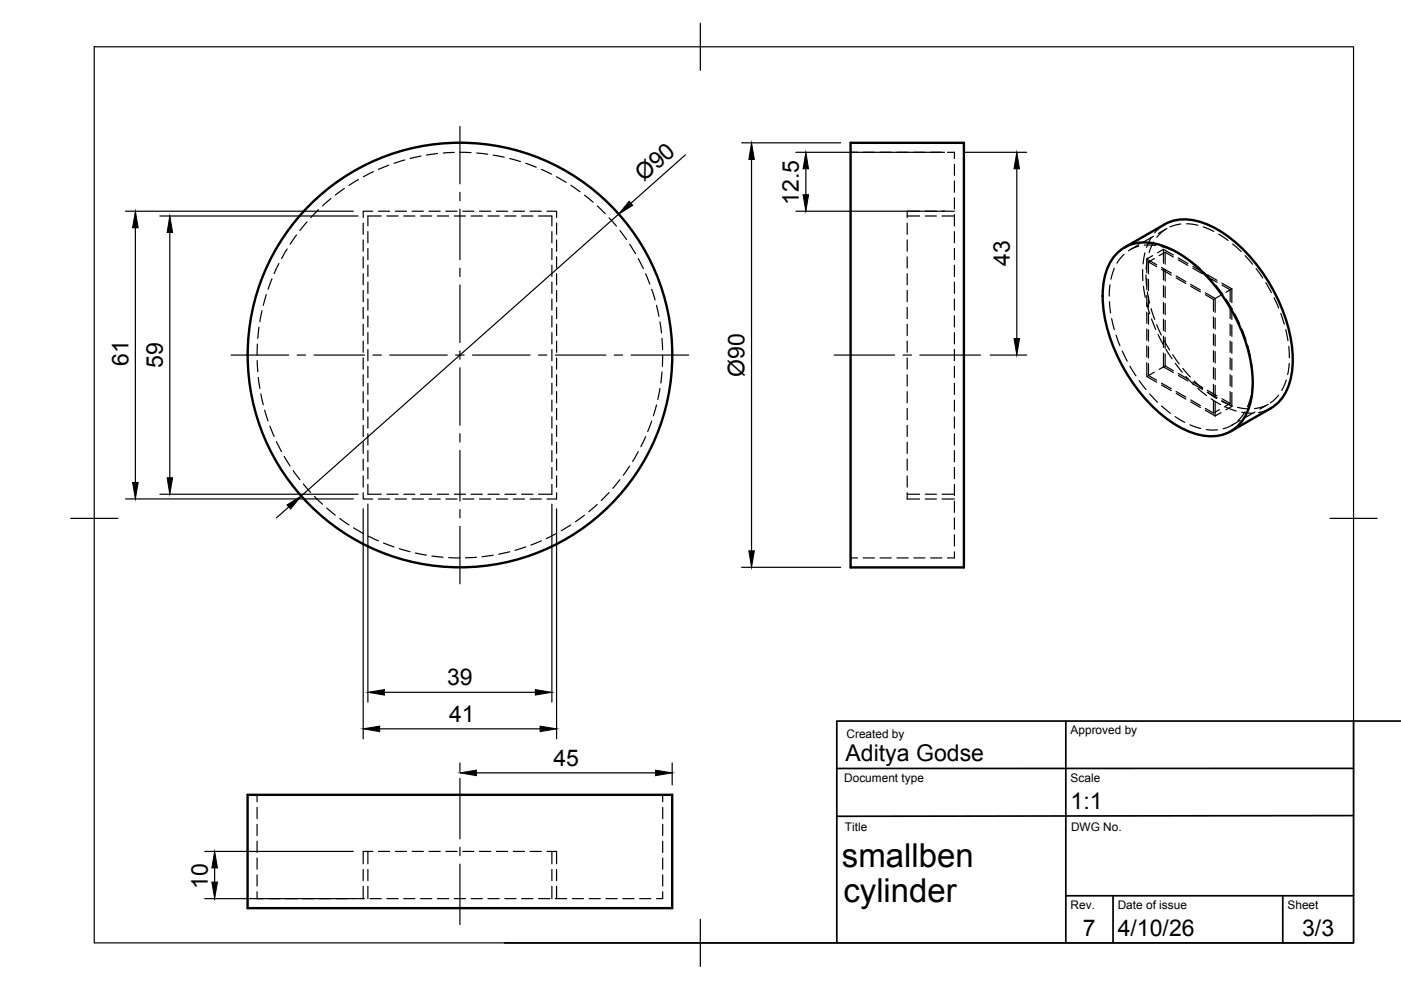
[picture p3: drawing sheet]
<svg xmlns="http://www.w3.org/2000/svg" width="297mm" height="210mm" viewBox="0 0 297 210" stroke-linecap="round" stroke-linejoin="round" font-family="sans-serif">
<!-- layer: Hidden -->
<g fill="none" stroke="#000" stroke-width=".25">
<path d="M73 40l-1.9 1.4M76 38.1l-2 1.2M79.2 36.4l-2.2 1.1M82.4 35l-2.2 .9M85.8 33.9l-2.3 .7M89.3 33.1l-2.3 .5M92.8 32.5l-2.4 .4M96.3 32.3l-2.3 .1M97.5 32.3l2.4 .1M101.1 32.4l2.3 .3M104.6 32.9l2.3 .4M108.1 33.6l2.2 .7"/>
<path d="M111.5 34.6l2.2 .8M114.8 35.9l2.1 1M118 37.5l2 1.2M121 39.3l2 1.4M180.3 32.3h1.5M183 32.3h2.4M186.6 32.3h2.4M190.2 32.3h2.4M193.7 32.3h2.4M197.3 32.3h2.4M200.9 32.3h1.5v1.3M202.4 38.4v2.4"/>
<path d="M202.4 34.8v2.4M57.7 59.1l-.9 2.2M59.1 55.9l-1 2.1M60.9 52.8l-1.2 2M62.9 49.8l-1.4 2M65.1 47l-1.5 1.9M67.5 44.5l-1.6 1.7M70.2 42.1l-1.8 1.6M77 47.3v2.4M77 50.9v2.4M77 54.5v2.3M77 58v2.4"/>
<path d="M78 49.1v2.4M78 52.7v2.3M78 56.2v2.4M78 59.8v2.4M79 44.8h-2v1.3M80.2 44.8h2.4M80.8 45.8h-2.8v2.1M82 45.8h2.4M83.8 44.8h2.4M85.6 45.8h2.4M87.4 44.8h2.4M89.2 45.8h2.3"/>
<path d="M91 44.8h2.3M92.7 45.8h2.4M94.5 44.8h2.4M96.3 45.8h2.4M98.1 44.8h2.4M99.9 45.8h2.4M101.7 44.8h2.4M103.5 45.8h2.3M105.2 44.8h2.4M107 45.8h2.4M108.8 44.8h2.4M110.6 45.8h2.4"/>
<path d="M112.4 44.8h2.4M114.2 45.8h2.8v2.1M116 44.8h2v1.3M117 49.1v2.4M117 52.7v2.3M117 56.2v2.4M117 59.8v2.4M118 47.3v2.4M118 50.9v2.4M118 54.5v2.3M118 58v2.4M123.9 41.4l1.9 1.5"/>
<path d="M126.6 43.7l1.7 1.6M129.1 46.2l1.6 1.8M131.4 48.9l1.4 1.9M133.5 51.8l1.2 2M135.3 54.8l1.1 2.2M136.9 58l.9 2.2M192.3 45.8h2.7M192.3 47.3v2.4M192.3 50.9v2.4M192.3 54.5v2.3M192.3 58v2.4M195 44.8h-2.7v1.3"/>
<path d="M196.2 45.8h2.3M196.2 44.8h2.3M199.7 45.8h2.7M199.7 44.8h2.7M202.4 59.8v2.4M202.4 56.2v2.4M202.4 52.7v2.3M202.4 49.1v2.4M202.4 45.5v2.4M202.4 41.9v2.4M236.3 56.9l-.8 2.3M238.3 53.9l-1.5 1.9"/>
<path d="M241.4 52.2l-2.2 1M241.5 51.9l-1.9 1M242.3 57.1v2.4M242.6 52h2.4M242.8 53.6l-.4 2.4M243 58.3l.1 2.4M243.1 54.9l2.1 1.2M243.1 54.9v2.9M243.1 59v2.4M243.3 54.7l-.3 2.4M243.5 55.5l1.7 1M243.5 55.5v2.6"/>
<path d="M243.5 59.2v2.4M244.1 50.3l-1 2.2M244.4 54.2l-1.3 .7M244.6 50.1l-2.1 1.2M244.6 51.3l-1 2.2M244.8 54.8l-1.3 .7M246.2 52.3l2.3 .7M246.3 57.1l2 1.2M246.3 56.7l2 1.2M246.7 52.9l2.1 1.2M246.7 52.9l-1.3 .7M246.7 52.9v2.9"/>
<path d="M246.7 57v2.4M246.9 47.6l-1.3 .9-.8 .9M247 48.7l-1.7 1.6M247 53.5l-1.2 .7M247 53.5l1.8 1M247 53.5v2.5M247 57.2v2.4M247.4 48.4l-1.8 1.1M249.4 58.9l2 1.2M249.4 58.5l2 1.2M249.6 53.6l2.1 1.2M249.8 55.1l2.1 1.2"/>
<path d="M249.8 54.7l2.1 1.2M250.4 47.5l-2.3 .6M251.6 47.4l2.4 .4M252.6 55.5l1.9 1.5M252.9 56.9l2.1 1.2M252.9 56.5l2.1 1.2M255.1 48.1l2.2 1M255.4 57.8l1.6 1.8M256 58.7l2 1.2M256 58.2l2 1.3M258.4 49.6l2 1.4M261.3 51.7l1.8 1.6"/>
<path d="M264 54.2l1.6 1.8M266.3 57l1.4 1.9M268.4 59.9l1.2 2.1M54.5 76.4l.2 2.4M54.6 72.9l-.1 2.4M54.9 69.4l-.2 2.3M55.5 65.9l-.4 2.3M56.5 62.5l-.7 2.2M77 61.6v2.4M77 65.2v2.4M77 68.7v2.4M77 72.3v2.4"/>
<path d="M77 75.9v2.4M77 79.5v2.3M78 63.4v2.4M78 67v2.3M78 70.5v2.4M78 74.1v2.4M78 77.7v2.4M117 63.4v2.4M117 67v2.3M117 70.5v2.4M117 74.1v2.4M117 77.7v2.4"/>
<path d="M118 61.6v2.4M118 65.2v2.4M118 68.7v2.4M118 72.3v2.4M118 75.9v2.4M118 79.5v2.3M138.2 61.3l.7 2.3M139.2 64.7l.5 2.4M139.9 68.2l.4 2.4M140.4 71.7l.1 2.4M140.4 78.9l-.3 2.3M140.5 75.3l-.1 2.4"/>
<path d="M192.3 61.6v2.4M192.3 65.2v2.4M192.3 68.7v2.4M192.3 72.3v2.4M192.3 75.9v2.4M192.3 79.5v2.3M202.4 77.7v2.4M202.4 74.1v2.4M202.4 70.5v2.4M202.4 67v2.3M202.4 63.4v2.4M235.2 64l.3 2.4"/>
<path d="M235.4 60.4l-.2 2.4M235.7 67.6l.6 2.3M236.6 71l.8 2.3M237.9 74.4l1.1 2.2M239.6 77.6l1.2 2.1M242.4 60.7l.4 2.3M243.1 64.2l.7 2.3M243.1 62.6v2.4M243.1 66.2v2.4M243.1 69.8v2.3M243.1 73.3v2.4M243.1 76.9v2.9"/>
<path d="M243.3 61.9l.4 2.4M243.5 79.6l-.4 .2 2.1 1.2M243.5 62.8v2.4M243.5 66.4v2.4M243.5 69.9v2.4M243.5 73.5v2.4M243.5 77.1v2.5M243.5 79.6l1.7 1M244.1 65.4l.7 2.3M244.1 67.6l.9 2.2M244.8 78.9l-1.3 .7M245.2 68.8l1 2.2"/>
<path d="M245.5 70.9l1.1 2.1M246.7 60.6v2.3M246.7 64.1v2.4M246.7 67.7v2.4M246.7 71.3v2.4M246.7 74.9v2.9l2.1 1.2M246.8 72.1l1.2 2.1M247 77.6l-1.2 .7M247 60.8v2.4M247 64.3v2.4M247 67.9v2.4M247 71.5v2.4"/>
<path d="M247 75.1v2.5M247 77.6l1.8 1M247.2 74.1l1.3 2M248.6 75.2l1.4 2M249.2 77l1.5 1.9M249.8 79.2l2.1 1.2M249.8 79.6l2.1 1.2M250.8 78.1l1.6 1.8M251.4 79.8l1.7 1.7M252.5 60.7l2 1.2M252.5 60.3l2 1.2M255.5 62.5l1.8 1"/>
<path d="M255.5 62.1l2.1 1.2M257.3 63.5v2.5M257.3 67.2v2.4M257.3 70.8v2.4M257.3 74.4v2.3M257.3 77.9v2.4M257.6 63.3l-.3 .2M257.6 63.3v2.9M257.6 67.4v2.4M257.6 71v2.4M257.6 74.5v2.4M257.6 78.1v2.4"/>
<path d="M257.8 60.5l1.5 1.9M258.9 62.6l-1.3 .7M259.1 60.4l1.7 1v2.6M259.1 60l2.1 1.2M259.9 63.4l1.3 2.1M260.8 65.2v2.3M260.8 68.7v2.4M260.8 72.3v2.4M260.8 75.9v2.4M260.8 79.5v2.3M261.2 61.2v3M261.2 65.4v2.3"/>
<path d="M261.2 68.9v2.4M261.2 72.5v2.4M261.2 76.1v2.4M261.2 79.7v2.3M261.2 61.2l-1.3 .8M261.8 66.5l1 2.2M263.3 69.8l.9 2.3M264.5 73.2l.6 2.4M265.3 76.7l.3 2.4M270.1 63.1l1 2.2M271.5 66.4l.8 2.3M272.6 69.9l.5 2.3"/>
<path d="M273.2 73.4l.2 2.5M273.3 77l-.3 2.4M54.8 80l.3 2.4M55.3 83.5l.5 2.3M56.1 87l.7 2.2M57.2 90.4l.9 2.2M58.6 93.6l1.1 2.2M60.3 96.8l1.2 2M62.2 99.8l1.4 1.9M77 83v2.4M77 86.6v2.4M77 90.2v2.4"/>
<path d="M77 93.8v2.3M77 97.3v2.4M78 81.3v2.3M78 84.8v2.4M78 88.4v2.4M78 92v2.4M78 95.5v2.4M78 99.1v2.4M117 81.3v2.3M117 84.8v2.4M117 88.4v2.4M117 92v2.4"/>
<path d="M117 95.5v2.4M117 99.1v2.4M118 83v2.4M118 86.6v2.4M118 90.2v2.4M118 93.8v2.3M118 97.3v2.4M133.5 98.8l-1.4 2M135.3 95.8l-1.2 2M136.9 92.6l-1 2.1M138.2 89.3l-.9 2.2M139.2 85.9l-.7 2.3"/>
<path d="M139.9 82.4l-.4 2.3M192.3 83v2.4M192.3 86.6v2.4M192.3 90.2v2.4M192.3 93.8v2.3M192.3 97.3v2.4M202.4 99.1v2.4M202.4 95.5v2.4M202.4 92v2.4M202.4 88.4v2.4M202.4 84.8v2.4M202.4 81.3v2.3"/>
<path d="M241.5 80.7l1.5 1.9M243.8 83.5l1.6 1.8M246.3 81.2l2 1.2M246.3 81.6l2 1.2M246.3 86.1l1.8 1.5M249.1 88.3l2.1 1.2M249.4 83l2 1.2M249.4 83.4l2 1.2M252.3 90.1l2.3 .7M252.5 84.8l2 1.2M252.5 85.2l2 1.2M252.9 81l2.1 1.2"/>
<path d="M252.9 81.4l2.1 1.2M253.2 80.8l1.8 1.6M254 82.4l1.8 1.5M255.5 86.6l1.8 1M255.5 87l2.1 1.2M255.8 91.1h2.3M255.9 83.1l2.1 1.4M256 82.8l2 1.1M256 83.2l2 1.1M256.8 84.6l2 1.2M257.3 81.5v2.4M257.3 85.1v2.5"/>
<path d="M257.6 81.7v2.4M257.6 85.3v2.9M258.5 86.9l-1.2 .7M258.9 87.5l-1.3 .7M259 85.1l2.2 .9M259.1 84.5l1.7 1M259.1 85l2.1 1.2M259.9 86.3l2.2 .8M260.8 83v2.5M260.8 85.5l-1.2 .8M261.2 86.2l-1.3 .7M261.2 83.2v3"/>
<path d="M261.5 89.9l-1 .6-1.2 .4M262.4 86.4l2.4 .3M263 89.1l-1.9 1.1M263.3 87.4l2.3 .2M264 87.3l-1.5 1.9M265.2 83.9l-.7 2.3M265.6 80.3l-.2 2.5M266.1 87.3l-2.1 1.2M268.3 86l-2.3 .6M268.9 85.7l-1.8 1.1M269.4 86.6l-1.4 .6-1.2 .3M271.1 83.8l-1.8 1.6"/>
<path d="M272.7 80.6l-.9 2.2M64.3 102.6l1.5 1.8M66.7 105.3l1.7 1.6M69.3 107.7l1.8 1.5M72 109.9l2 1.4M75 111.9l2 1.2M77 104.5v1.3h2M77 100.9v2.4M78 102.7v2.1h2.8M78.1 113.7l2.1 1M80.2 105.8h2.4M81.3 115.1l2.2 .9"/>
<path d="M82 104.8h2.4M83.8 105.8h2.4M84.6 116.3l2.3 .7M85.6 104.8h2.4M87.4 105.8h2.4M88.1 117.3l2.3 .4M89.2 104.8h2.3M91 105.8h2.3M91.6 117.9l2.3 .2M92.7 104.8h2.4M94.5 105.8h2.4M95.1 118.2l2.4 .1"/>
<path d="M96.3 104.8h2.4M98.1 105.8h2.4M99.9 104.8h2.4M101 118.1l-2.3 .2M101.7 105.8h2.4M103.5 104.8h2.3M104.6 117.7l-2.4 .3M105.2 105.8h2.4M107 104.8h2.4M108.1 117l-2.4 .5M108.8 105.8h2.4M110.6 104.8h2.4"/>
<path d="M111.5 116l-2.3 .7M112.4 105.8h2.4M114.8 114.7l-2.2 .9M117 102.7v2.1h-2.8M118 113.1l-2.2 1.1M118 100.9v2.4M118 104.5v1.3h-2M121 111.3l-2 1.2M123.9 109.2l-1.9 1.4M126.6 106.9l-1.8 1.6M129.1 104.4l-1.6 1.7M131.4 101.7l-1.5 1.8"/>
<path d="M180.3 118.3h1.5M183 118.3h2.4M186.6 118.3h2.4M190.2 118.3h2.4M192.3 104.8h2.7M192.3 104.5v1.3h2.7M192.3 100.9v2.4M193.7 118.3h2.4M196.2 104.8h2.3M196.2 105.8h2.3M197.3 118.3h2.4M199.7 104.8h2.7"/>
<path d="M199.7 105.8h2.7M202.4 117v1.3h-1.5M202.4 113.4v2.4M202.4 109.8v2.4M202.4 106.2v2.4M202.4 102.7v2.4M54.5 168.5v1.5M54.5 171.2v2.4M54.5 174.8v2.4M54.5 178.3v2.4M140.5 168.5v1.5M140.5 171.2v2.4"/>
<path d="M140.5 174.8v2.4M140.5 178.3v2.4M54.5 189.1v1.4h1.3M54.5 181.9v2.4M54.5 185.5v2.4M57 190.5h2.4M60.6 190.5h2.4M64.2 190.5h2.3M67.7 190.5h2.4M71.3 190.5h2.4M74.9 190.5h2.4M77 184.4v2.3"/>
<path d="M77 187.9v2.6M78 180.5v2.6M78 184.4v2.3M78 187.9v2.6M78.4 190.5h2.4M79 180.5h-2v2.6M80.2 180.5h2.4M82 190.5h2.4M83.8 180.5h2.4M85.6 190.5h2.4M87.4 180.5h2.4M89.2 190.5h2.3"/>
<path d="M91 180.5h2.3M92.7 190.5h2.4M94.5 180.5h2.4M96.3 190.5h2.4M98.1 180.5h2.4M99.9 190.5h2.4M101.7 180.5h2.4M103.5 190.5h2.3M105.2 180.5h2.4M107 190.5h2.4M108.8 180.5h2.4M110.6 190.5h2.4"/>
<path d="M112.4 180.5h2.4M114.2 190.5h2.4M116 180.5h2v2.6M117 180.5v2.6M117 184.4v2.3M117 187.9v2.6M117.8 190.5h2.3M118 184.4v2.3M118 187.9v2.6M121.3 190.5h2.4M124.9 190.5h2.4M128.5 190.5h2.4"/>
<path d="M132 190.5h2.4M135.6 190.5h2.4M140.5 189.1v1.4h-1.3M140.5 181.9v2.4M140.5 185.5v2.4"/>
</g>
<!-- layer: Visible -->
<g fill="none" stroke="#000" stroke-width=".51">
<path d="M180.3 30.3h24.1v90h-24.1zM237 53.5a9.1 9.1 0 0 1 9.7-1.3 29.3 29.3 0 0 1 14.2 13.3 31.2 31.2 0 0 1 4.6 17.4 10.1 10.1 0 0 1-5.1 8.8 10.5 10.5 0 0 1-9.2-.6 31.7 31.7 0 0 1-13.7-14.3 28.6 28.6 0 0 1-3.4-17.4 10.8 10.8 0 0 1 2.9-5.9zM246.9 47.6l-8.5 4.9M246.9 47.6a9.9 9.9 0 0 1 9.1 0 31 31 0 0 1 14.5 14.9 27.7 27.7 0 0 1 3.2 17.6 9.4 9.4 0 0 1-4.3 6.5l-8.5 4.9M52.5 168.5h90v24h-90z"/>
<circle cx="97.5" cy="75.3" r="45"/>
</g>
<!-- layer: BORDER -->
<path d="M20 9.9h267v190h-267zM148.5 4.9v10M15 109.9h10M282 109.9h10M148.5 194.9v10" fill="none" stroke="#000" stroke-width=".25"/>
<!-- layer: TITLEBLOCK -->
<path d="M226 152.9v47M287 152.9v47h-180M297 152.9h-119.6v47M287 172.9l-109.6 .2M287 162.9h-109.6M226 189.9h61M236 189.9v10M272 189.9v10" fill="none" stroke="#000" stroke-width=".36"/>
<!-- layer: Smart Centers -->
<g fill="none" stroke="#000" stroke-width=".25">
<path d="M97.5 26.8v12.2M97.5 40.8v1.8M97.5 44.3v10.7M97.5 56.8v1.8M49 75.3h12.2M63 75.3h1.8M66.6 75.3h10.7M79.1 75.3h1.8M82.6 75.3h12.2M96.6 75.3h1.8M97.5 60.4v12.2M97.5 74.4v1.8"/>
<path d="M97.5 78v12.2M100.2 75.3h12.2M114.2 75.3h1.8M117.7 75.3h10.8M130.2 75.3h1.8M133.8 75.3h12.2M176.8 75.3h12.9M191.5 75.3h1.8M195 75.3h12.9M97.5 91.9v1.8M97.5 95.5v10.7M97.5 108v1.8"/>
<path d="M97.5 111.6v12.2M97.5 165v12.9M97.5 179.6v1.8M97.5 183.2v12.8"/>
</g>
<!-- layer: FD_Dimensions -->
<g fill="none" stroke="#000" stroke-width=".25">
<path d="M145.3 32.8l-11.5 10.3M157.2 30.3h21M159.3 33.8v83M168.7 32.3h31.6M170.9 35.8v5.5M204.4 32.3h13.3M215.6 35.8v36M26.6 44.8h48.3M28.7 48.3v54M33.9 45.8h42M36 49.3v52M131.1 45.4l-67.2 59.8"/>
<path d="M168.7 44.8h31.6M210 75.3h7.7M26.6 105.8h48.3M33.9 104.8h42M61.2 107.5l-2.6 2.3M77 107.9v48.7M78 106.9v42M117 106.9v42M118 107.9v48.7M157.2 120.3h21M80.5 154.5h34M81.5 146.8h32"/>
<path d="M97.5 161.8v1.8M101 163.9h38M142.5 161.8v4.6M43.4 180.5h31.5M43.4 190.5h31.5M45.5 184v3"/>
</g>
<g fill="#000" stroke="#000" stroke-width=".21">
<path d="M159.3 30.3l.6 3.5h-1.1zM170.9 32.3l.5 3.5h-1.1zM215.6 32.3l.6 3.5h-1.2zM28.7 44.8l.6 3.5h-1.2zM36 45.8l.6 3.5h-1.2zM133.4 42.7l.8 .8-3.1 1.9zM170.3 41.3h1.1l-.5 3.5zM215 71.8h1.2l-.6 3.5zM28.1 102.3h1.2l-.6 3.5zM35.4 101.3h1.2l-.6 3.5zM60.9 107.1l3-1.9-2.3 2.7zM158.8 116.8h1.1l-.6 3.5z"/>
<path d="M77 154.5l3.5-.5v1.1zM78 146.8l3.5-.6v1.2zM113.5 146.2l3.5 .6-3.5 .6zM114.5 154l3.5 .5-3.5 .6zM97.5 163.9l3.5-.6v1.2zM139 163.3l3.5 .6-3.5 .6zM45.5 180.5l.6 3.5h-1.2zM44.9 187h1.2l-.6 3.5z"/>
</g>
<g font-size="7">
<text x="178.5" y="183.8">smallben</text>
<text x="178.8" y="191.3">cylinder</text>
</g>
<g font-size="4.9">
<text x="136.5" y="38.6" transform="rotate(-42 136.5 38.6)">Ø90</text>
<text x="169.4" y="43.5" transform="rotate(-90 169.4 43.5)">12.5</text>
<text x="214.1" y="56.4" transform="rotate(-90 214.1 56.4)">43</text>
<text x="27.2" y="77.7" transform="rotate(-90 27.2 77.7)">61</text>
<text x="34.5" y="78" transform="rotate(-90 34.5 78)">59</text>
<text x="157.8" y="79.9" transform="rotate(-90 157.8 79.9)">Ø90</text>
<text x="94.8" y="145.3">39</text>
<text x="95.2" y="153.1">41</text>
<text x="179.3" y="161.3">Aditya Godse</text>
<text x="117.3" y="162.4">45</text>
<text x="227" y="171.4">1:1</text>
<text x="44" y="188.4" transform="rotate(-90 44 188.4)">10</text>
<text x="229.6" y="198.6">7</text>
<text x="237" y="198.4">4/10/26</text>
<text x="276.1" y="198.6">3/3</text>
</g>
<g font-size="2.5">
<text x="227" y="155.7">Approved by</text>
<text x="179.5" y="156.5">Created by</text>
<text x="179" y="165.9">Document type</text>
<text x="227" y="165.7">Scale</text>
<text x="179.1" y="176.2">Title</text>
<text x="227.1" y="176.1">DWG No.</text>
<text x="227" y="192.7">Rev.</text>
<text x="237" y="192.7">Date of issue</text>
<text x="273" y="192.7">Sheet</text>
</g>
</svg>
